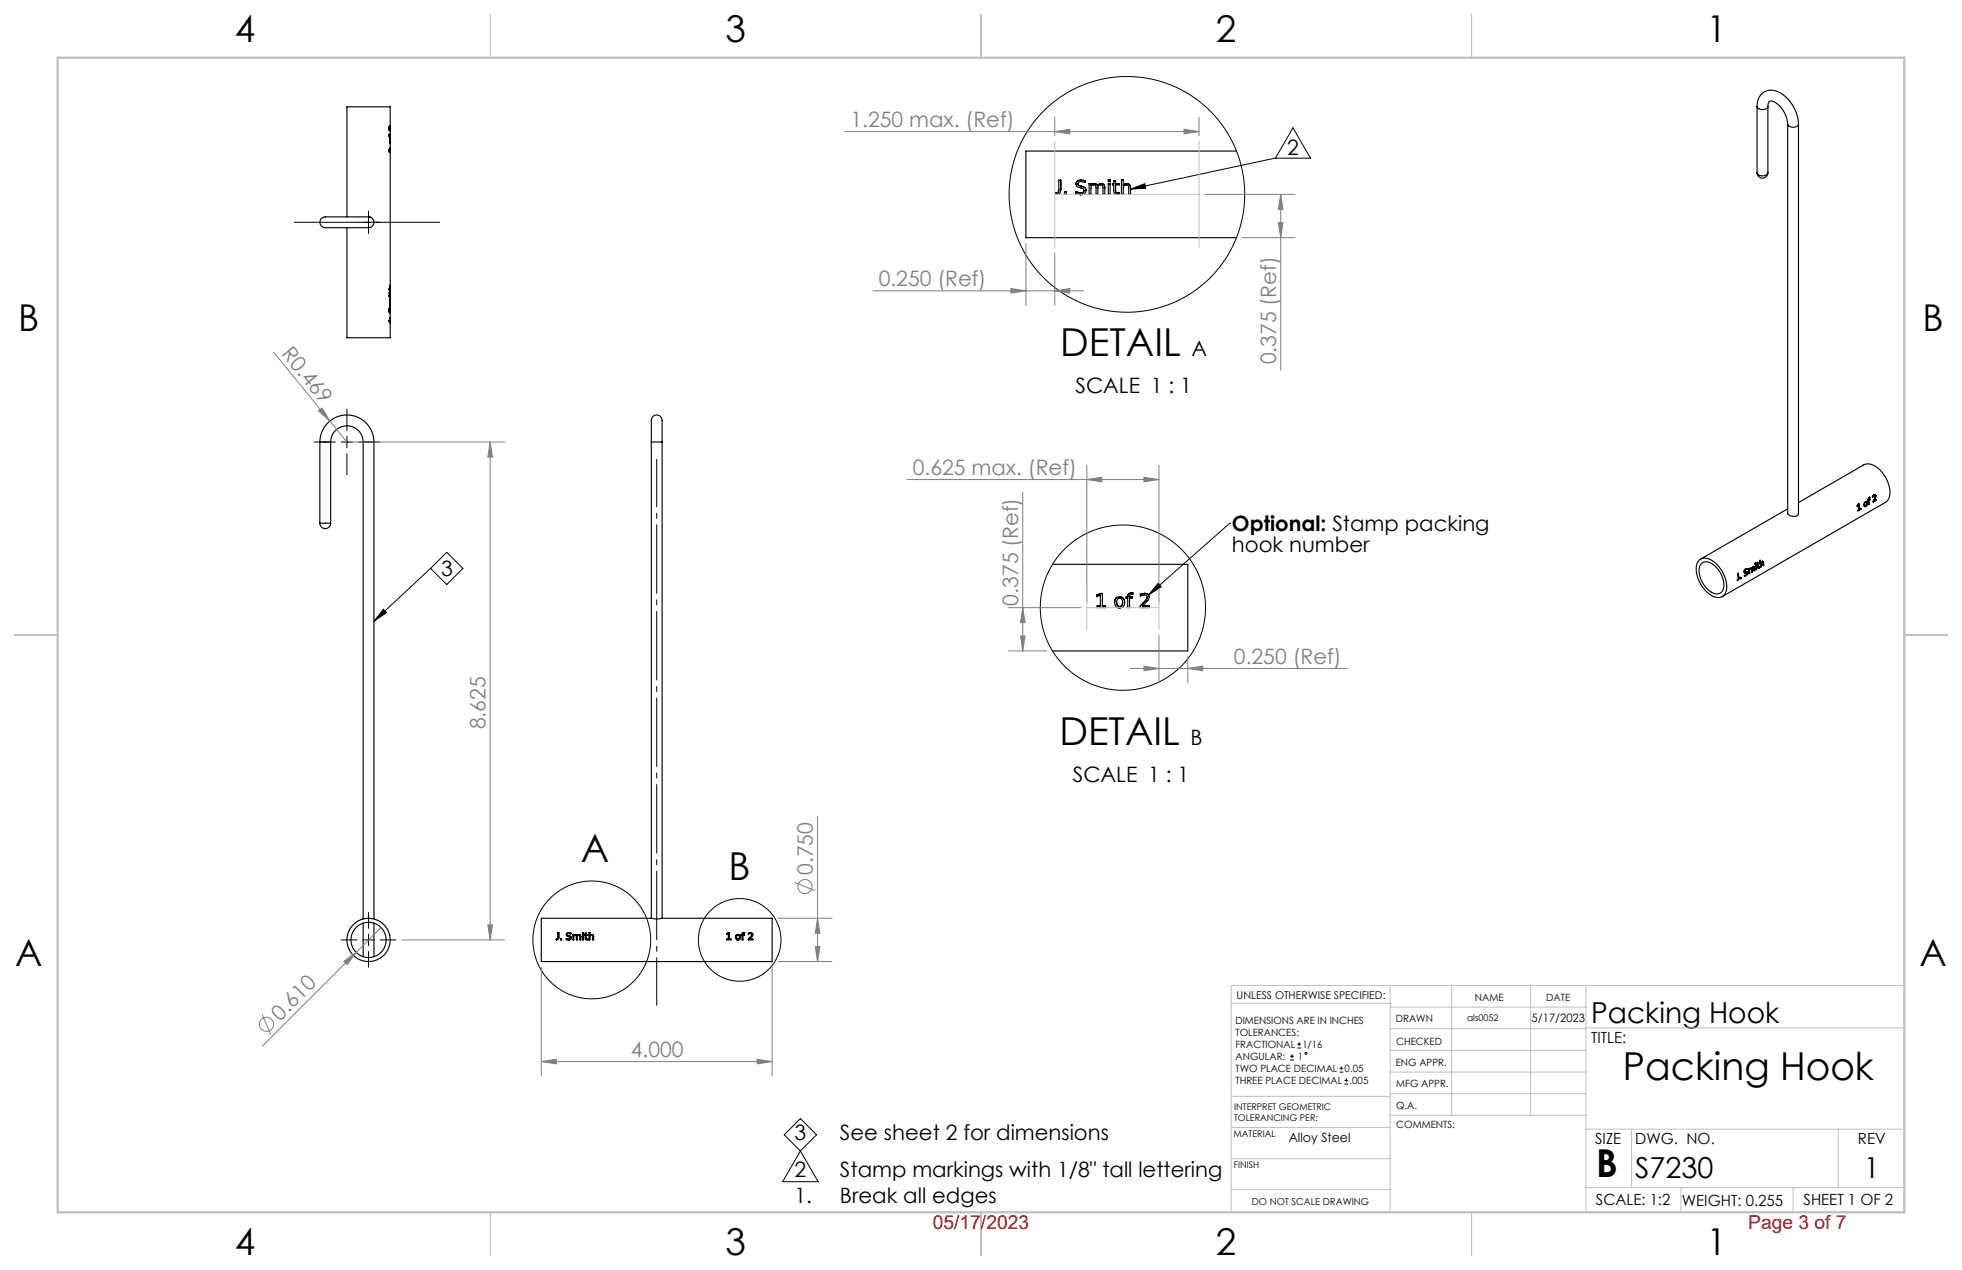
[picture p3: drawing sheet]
<svg xmlns="http://www.w3.org/2000/svg" width="432mm" height="279mm" viewBox="0 0 432 279" stroke-linecap="round" stroke-linejoin="round" font-family="sans-serif">
<g fill="none" stroke="#000" stroke-width=".25">
<path d="M85.6 29.7h.1M85.6 28.3h.1M85.6 33.1h.3M85.6 29.9h.3M85.6 29.7l.1 .2 .1-.3v.7l-.1-.2M85.6 29.7v-.2l.1 .6M85.7 28.3v.4l-.1-.4 .1-.6 .2 .8M85.7 27.8v.2M85.7 30.1h.2M85.7 28v.3M85.7 28l.2 .7M85.7 28h-.1"/>
<path d="M85.7 30.7h.1M85.7 31.3h.1M85.8 30.6v.1M85.8 31.3v.2M85.8 32.9v.2M85.8 30.5v1.1zM85.8 30.7v.6M85.8 30.7l.1 .3M85.9 32.9h-.3l.1 .6v-.4M85.9 28.7h.1M85.9 27.7h.1M85.9 33.5h.1"/>
<path d="M85.9 32.6h.1M85.9 31l-.1 .3M85.9 30.9v-7.4h-9.6v24.2M85.9 31.2v36.8M233 39.7h.5M237.9 39.6l.9 .1v.5l-1.1-.2-.3 .1-.2 .3M237.9 39.6a.91 .91 0 0 0-1.1 .9 .91 .91 0 0 0 1.2 .9l.4 .1 .2 .4M237.9 39.7a.93 .93 0 0 0-1.1 .8M237.9 39.6v.1M237.9 39.7l.9 .1M243.9 39.5h.4v.5h-.4zM243.9 39.6h.4"/>
<path d="M245.1 39.8h.4M246.8 39.6h.4M272.1 33.2h-46.3v19.1h46.3M386.7 23.4a3.2 3.2 0 0 1 1.5-3.2 3.2 3.2 0 0 1 3.6 .2 8.6 8.6 0 0 1 4 6.9M386.7 38a1.19 1.19 0 0 0 1.2 1.2 1.19 1.19 0 0 0 1.2-1.2M386.7 23.4a1.37 1.37 0 0 0 2.4 0M386.7 38a1.37 1.37 0 0 0 2.4 0M386.7 23.4v14.6M389.1 23.4a.89 .89 0 0 1 .8-1.2 5.7 5.7 0 0 1 3.5 5.1M389.1 23.4v14.6M393.4 27.3v85.7M395.8 27.3a1.38 1.38 0 0 1-2.4 0"/>
<path d="M395.8 27.3v85.7M76.3 50.1v24.2h9.6v-6M81.1 50.1h.1M81.1 47.7h-8.4a2.24 2.24 0 0 0-2.2 .7 1.26 1.26 0 0 0 .2 1.3 1.26 1.26 0 0 0 1.3 .4h9.1M81.1 47.7l.4 .1M81.1 47.7a1.19 1.19 0 0 1 1.2 1.2 1.19 1.19 0 0 1-1.2 1.2M232.5 42.4h.1M233 41.8l-.1 .5-.4 .1M233 41.8h.1M233.5 41.7v-2.1h-.5v2.3l-.1 .4-.4 .1M233.5 41.7l-.1 .6a.82 .82 0 0 1-1 .5v-.4h.1M234.3 42.2h.4v.6h-.4z"/>
<path d="M236.8 42.2l1 .3M236.8 42.2v.4l1 .2M236.8 42.2h.1M237.2 40.4l.1 .3 .5 .2M237.2 40.4l.1 .4 .5 .2M237.2 42.7l.6 .1M237.8 42.8h.1M237.8 42.5h.1M237.8 40.9v.1M237.8 40.9l.3 .1M238.1 41a.95 .95 0 0 1 .9 1.1 .95 .95 0 0 1-1.2 .7M238.1 41h.1"/>
<path d="M238.3 42.8h-.5M238.6 41.9l-.3 .5-.5 .1M238.6 41.9h.1M239.7 40.5h.4M240.8 40.4l.5 .1 .2 .4M240.8 40.4l-.4 .1-.3 .3M240.8 40.4l-.7 .4M240.8 40.4h.1M241.5 40.9h.1M242.4 40.4a.79 .79 0 0 1 .7 .9v1.5h-.4v-1.5a.58 .58 0 0 0-.6-.6 .58 .58 0 0 0-.5 .7v1.4h-.4v-1.5a.58 .58 0 0 0-.6-.6 .58 .58 0 0 0-.5 .7v1.4h-.4v-2.4h.4v.4M242.4 40.4l-.5 .1-.4 .4M242.4 40.4a.78 .78 0 0 1 .7 1"/>
<path d="M242.4 40.4h.1M243.9 40.4h.4v2.4h-.4zM243.9 40.5h.4M244.8 40.5h.3v-.8h.4v.8h.8M245.1 40.4h-.3v.3h.3l.1 1.8 .4 .2 .7 .1v-.4h-.4M245.5 40.4h.8v.3h-.8l.1 1.6 .3 .1M245.9 42.4h.1M248 40.4l.5 .1 .2 .3 .1 2h-.4v-1.5a.61 .61 0 0 0-.6-.6 .61 .61 0 0 0-.6 .7v1.4h-.4v-3.3h.4v1.3M248 40.4l-.5 .1-.3 .3M248 40.4l.6 .3 .2 .7M248 40.4h.1M248 40.4l-.8 .4"/>
<path d="M85.6 68.2h.1M85.6 63.6v.2h.3M85.6 63.6h.2M85.6 65l.1 .2zM85.6 70.5h.3v.4zM85.6 64.4h.3v-.2v.4h-.3zM85.6 68.6h.1M85.7 68.2v.4M85.7 68.6l-.1 .2M85.7 63h.2M85.7 64.4v-.4l.1 .4M85.7 66.6h.2"/>
<path d="M85.7 65.8h.2M85.7 66.4h.2M85.7 70.5l.1 .2M85.7 70.7h.1M85.8 67.9h.1M85.8 66.4l-.1 1h.2M85.8 64.5v.3l-.1-.2M85.8 63.6v.2M85.8 65v.2M85.8 66.4v.2M85.8 67.2v.2M85.8 63l.1 .6"/>
<path d="M85.8 66.6l.1 .6M85.8 65.8v.6M85.9 67.9l-.2 .9v-1v.4M85.9 67.9v.4M85.9 68.8h.1M85.9 69.8h.1M85.9 70.1h.1M85.9 71h.1M85.9 64h.1M85.9 68.3v.5M85.9 62.8l-.2 .2 .1 .6M85.9 65.6l-.2 .2 .1 .6"/>
<path d="M85.9 68.3v-.6l-.2 .9M85.9 65h-.2v.2h.2M70.4 97.2a6 6 0 0 1 5.9-5.9 6 6 0 0 1 6 5.9M70.4 97.2h2.4M70.4 97.2v17.9M72.8 97.2a3.6 3.6 0 0 1 3.5-3.5 3.6 3.6 0 0 1 3.6 3.5M72.8 97.2v17.9M79.9 97.2h2.4M79.9 97.2v105M82.3 97.2v105M143.3 97.2v-3.6a2.24 2.24 0 0 1 .7-2.2 1.26 1.26 0 0 1 1.3 .2 1.26 1.26 0 0 1 .4 1.3v4.3M143.3 97.2v104.8h-24.2v9.5h50.8v-9.5h-24.2"/>
<path d="M143.3 97.2h2.4M145.7 97.2v104.8M70.4 115.1a1.19 1.19 0 0 0 1.2 1.2 1.19 1.19 0 0 0 1.2-1.2M70.4 115.1h2.4M393.4 111.9l-19.1 11.1M395.8 112.9a1.33 1.33 0 0 1-2.3 .2l-.1-.2M395.8 110.6l14.4-8.3a2.73 2.73 0 0 1 3.1 .7 6.9 6.9 0 0 1 2.5 6.4l-.4 .8-.4 .3-36 20.7M409 111.1l-.2 .3-.1-.2 .4-.4 .2 1.2M409 111.1l.1 1-.2 .3 .6-.4M409 111.1l-.3 .3M409.1 110.8l.2 1.2M409.3 112l.2-.1v.1"/>
<path d="M409.5 111.9v.1M409.5 112l-.7 .4M409.5 112h.1M410.3 111l.2 .3M410.3 111h.1M410.5 110.5h.2M410.5 110.5l-.2 .5M410.5 110.5h.1M410.6 110.5a.39 .39 0 0 1 .2 .4 .39 .39 0 0 1-.3 .4l-.1-.3M410.6 110.5l-.2 .5M410.6 111.4h-.3M410.6 111.4h.1"/>
<path d="M410.7 110.3l.2 .3M410.9 110.6v.5l-.3 .3M410.9 110.6l.1 .1M411 110.7l-.1 .4-.3 .3M411 110.7l-.1-.3a.59 .59 0 0 0-.7 .4 .59 .59 0 0 0 .3 .7l.1-.1M411.2 110.1l-.1 .1M411.2 110.1l.1 .9 .1-.1M411.2 109.8l.1 .1M411.2 109.8h.1M411.3 110l.1 .9M411.3 110v.1M411.3 109.8v.1"/>
<path d="M411.3 109.6l-.1 .2M411.3 109.6h.1M411.3 110.1l.1 .8M411.4 110.9l-.1 .1M411.4 110.9h.1M411.4 109.6l-.1 .2M411.4 109.4l.1 .1M411.5 109.5l-.2 .1M411.5 109.5h.1M411.5 109.8v.1M411.5 109.9l-.2 .1M411.5 109.9h.1"/>
<path d="M411.5 109.5v-.1a.47 .47 0 0 0-.3 .6l-.1 .2 .1-.1M411.5 109.5l-.1 .1M411.6 109.9l-.3 .2M411.6 109.9l-.1-.1-.2 .1M412.4 109h.1M412.4 109l-.3 .3M412.4 109h.2l.1 .4-.5 1.1 .8-.4M412.4 109l-.3 .4v-.2l.4-.4 .4 .3M412.6 109h-.2M412.6 108.8l.2 .2M412.7 109.5l-.3 .7M412.7 109.5h.1"/>
<path d="M412.8 109l-.1 .5M412.8 109l.1 .1M412.8 109.5l-.4 .7M412.9 109.1l-.1 .4M412.9 109.9v.1M412.9 110l-.6 .4M412.9 110l.1 .1M413 110.1v-.2l-.6 .3M231.6 124.2h29.8v19h-29.8M242.2 130.6h.4v2.7M242.2 130.6l-.8 .3v.4l.8-.4v2.4h-.7v.4h1.8v-.4h-.7M242.2 130.6h.1"/>
<path d="M242.2 130.6l-.8 .4M242.2 130.6h.4M242.6 133.3h.1M245.3 132.5l.1 .7a.98 .98 0 0 0 1 .6M245.7 132.5l.1 .3a.64 .64 0 0 0 .6 .6M245.7 132.5a.7 .7 0 0 1 .7-.9 .7 .7 0 0 1 .7 .9M245.9 133.7l.5 .1M246.4 131.3a1.07 1.07 0 0 1 1.1 1.2M246.4 131.3l-.8 .3-.3 .9M246.4 131.3a1.06 1.06 0 0 1 1.1 1.2M246.4 133.8h.1M246.4 131.3l-.8 .4-.3 .8"/>
<path d="M246.4 133.4h.1M246.4 131.3h.1M246.8 133.7l-.4 .1M247.1 132.5l-.1 .3a.64 .64 0 0 1-.6 .6M247.5 132.5l-.3 .9-.8 .4M248.2 131.3h-.4v.3h.4v2.1h.4v-2.1h.6v-.3h-.6M249 130.4h.3v.3l-.6 .1-.1 .6h.6M249 130.4l-.6 .2-.2 .8h-.4M249 130.5l-.6 .2-.2 .5M249 130.5h.3M249 130.4v.1M251.5 133.3h1.4v.4h-2v-.4"/>
<path d="M251.5 133.3h.1M251.9 130.5l-.9 .2v.4l1.1-.2 .4 .5M251.9 130.5a.93 .93 0 0 1 1 .5 .93 .93 0 0 1-.3 1.1l-1.1 1.2M251.9 130.6l.7 .2 .3 .6M251.9 130.5v.1M251.9 130.6l-.9 .2M252.1 132.1h.1M252.1 132.1l-1.2 1.2M252.5 131.4l-.4 .7M374 123.2a2.58 2.58 0 0 1 3.4 .5 6.9 6.9 0 0 1 2.5 6.5 1.96 1.96 0 0 1-3.2 .8 6.8 6.8 0 0 1-3.2-7.1zM374.4 124.1a2.02 2.02 0 0 1 2.9 .3 5.1 5.1 0 0 1 1.8 5.6 1.85 1.85 0 0 1-2.9 0 5.4 5.4 0 0 1-2-5.6zM382.5 126.1l.2 .9"/>
<path d="M382.7 127l-.3 .7M382.7 127h.1M382.7 127l-.1-.9-.2 .1 .2 1-.2 .5M382.7 127v.4l-.3 .3M383 127.1l.2-.1-.2 .3zM383.1 127v.2M383.1 127.2l-.1 .1M383.1 127.2h.1M383.9 125.7l.2 .1M383.9 125.7h.1M384 125.7v.1a.42 .42 0 0 1 .7 .2M384.1 125.3l-.2 .4"/>
<path d="M384.1 125.3h.1M384.1 126h-.2M384.1 126h.1M384.2 125.3l-.2 .4M384.2 126.6h.1M384.2 126.6l-.3 .1M384.2 126h.2M384.2 126h.1M384.2 126h-.1M384.3 126h.1a.27 .27 0 0 1 .2 .3 .27 .27 0 0 1-.3 .2l-.4 .1v.2l.4-.2M384.3 126h-.1M384.4 125.1v.2"/>
<path d="M384.4 125.3h-.3M384.4 125.3h.1M384.5 125.8l.1 .2M384.5 125.3v-.2l-.4 .1a.42 .42 0 0 0-.3 .4 .42 .42 0 0 0 .4 .4M384.5 125.3h-.3M384.6 126l-.1 .4-.3 .2M384.6 126h.1M384.7 126l-.1 .4-.3 .2M384.9 125.1l.1 .2M385 125.6v.5M385 125.6h.1M385 125.3v-.2l-.2 .1 .1 1 .2-.1"/>
<path d="M385 126.1l-.1 .1M385 126.1h.1M385.1 125.6v.5M385.2 125.1h.2M385.2 125.1l-.2 .5M385.2 125.1h.1M385.2 125.1l-.1 .5M385.2 125.1l.2 .1 .1 .7 .1-.1M385.4 124.9l.1 .1M385.5 125.2l.1 .6M385.5 125.2l.1 .1M385.5 125h-.3l-.2 .3"/>
<path d="M385.5 125v.2M385.6 125.8h-.1M385.6 125.8h.1M385.6 125.3v.5M385.7 124.8h.2M385.7 124.8l-.1 .1M385.7 124.8h.1M385.8 124.8l-.2 .5M385.8 124.8l.2 .1v.7l.2-.1M385.9 124.6l.2 .3M386.1 124.9v.6M386.1 124.9h.1"/>
<path d="M386.1 125.5h-.1M386.1 125.5h.1M386.1 124.9l-.2-.3-.4 .4M386.1 124.9l.1 .6M386.2 123.9l.2-.1v.3h-.1zM386.3 123.8l.1 .3M386.3 124.3h.2l.1 1-.2 .1zM386.4 124.1h-.2M386.4 124.1h.1M386.4 124.2l.1 1M386.5 125.2l-.1 .1M386.5 125.2l.1 .1"/>
<path d="M386.8 123.7l.1 .3M386.8 124.2l.1 .8h.2M386.8 124.2h-.1M386.9 124.1v.6M386.9 124.1h.1M386.9 124l-.1-.3-.1 .1v.5l.1-.1M386.9 124.1l.1 .6M386.9 124.7l.1 .2M386.9 124.7h.1M387 124.7v.2l.3-.2v.2M387 124.9h.1M387.1 124.9l-.2 .1"/>
<path d="M387.1 124.9v.1M387.1 123.9v.1M387.1 124l-.2 .1M387.1 124h.1M387.2 124l-.3 .1M387.2 124v-.1l-.3 .1M387.2 124.8h.1M387.2 124.8l-.1 .1M387.2 124.8l.1 .1M387.3 124.9l-.2 .1M387.3 123.2l.2 .6M387.5 124.1v.6"/>
<path d="M387.5 124.1h.1M387.5 123.8l-.1-.5h-.1l.2 1.5 .1-.1M387.5 124.7h.1M387.6 124.1v.6M387.7 123.6h.2M387.7 123.6l-.2 .5M387.7 123.6l.1 .1M387.8 123.7l-.2 .4M387.8 123.7h.2v.7h.2M387.9 123.4l.2 .3M388.1 123.7v.6M388.1 123.7v.1"/>
<path d="M388.1 124.3l-.1 .1M388.1 124.3l.1 .1M388.1 123.8l-.2-.3-.4 .3M388.1 123.8l.1 .6M79.9 203.1v7.4M82.3 203.1v7.4M85.8 205.7v.1M122.5 206.6h.1M122.7 206.3l-.2 .3M122.7 206.3h.1M123 206.2v-1h-.3v1.2l-.2 .2M123 206.2l-.2 .5-.4 .1 .1-.2"/>
<path d="M123.4 206.5h.2v.3h-.2zM123.4 206.5h.2M124.6 206.5l.5 .1M124.6 206.5v.2l.5 .1M124.6 206.5h.1M124.9 205.6l.3 .3M124.9 206.8h.2M125.1 206.8h.1M125.1 206.6h.1M125.2 205.9h.1M125.2 205.2l.4 .1v.2l-.5-.1-.2 .2M125.2 205.2a.48 .48 0 0 0-.5 .5 .48 .48 0 0 0 .6 .4l.2 .3"/>
<path d="M125.2 205.2l-.4 .1-.2 .4M125.2 205.2h.1M125.3 205.9a.47 .47 0 0 1 .4 .5 .47 .47 0 0 1-.6 .4M125.3 205.9l.3 .1 .1 .4M125.3 205.9h.1M125.4 206.8h-.3M125.5 206.4l-.4 .2M125.5 206.4h.1M126.7 205.6l.3 .2M126.7 205.6l-.4 .2M126.7 205.6h.1M127 205.8v.1"/>
<path d="M127.4 205.6l.4 .3v.9h-.2v-.7a.29 .29 0 0 0-.3-.4 .29 .29 0 0 0-.3 .4v.7h-.2v-.7a.29 .29 0 0 0-.3-.4 .29 .29 0 0 0-.2 .4v.7h-.2v-1.2h.2v.2M127.4 205.6l-.4 .2M127.4 205.6l.3 .2 .1 .3M127.4 205.6h.1M128.2 205.6h.2v1.2h-.2zM128.2 205.2h.2v.2h-.2zM128.8 205.3h.2v.3h.4v.1h-.4v.8l.4 .1a.33 .33 0 0 1-.4 .2 .33 .33 0 0 1-.2-.4v-.7h-.1zM129.2 206.6h.1M129.8 205.8h.1M130.2 205.6l.4 .2v1h-.2v-.7a.31 .31 0 0 0-.3-.4 .31 .31 0 0 0-.3 .4v.7h-.2v-1.6h.2v.6M130.2 205.6l-.4 .2M130.2 205.6l.4 .1v.4"/>
<path d="M130.2 205.6h.1M145.7 202l-1.3 .2-1-.2M160.3 205.2h.2v1.4M160.3 205.2l-.4 .2v.2l.4-.2v1.2h-.3v.2h.9v-.2h-.4M160.3 205.2h.1M160.5 206.6h.1M161.9 206.2l.1 .4 .4 .2M161.9 206.2h.1M162.1 206.2l.1 .3 .2 .2M162.1 206.2a.35 .35 0 0 1 .3-.5 .35 .35 0 0 1 .4 .5M162.1 206.2h.1M162.2 206.8h.2"/>
<path d="M162.4 205.6l.4 .2 .2 .4M162.4 205.6l-.4 .2-.1 .4M162.4 206.8h.1M162.4 206.7h.1M162.4 205.6h.1M162.6 206.8h-.2M162.8 206.2l-.1 .3-.3 .2M162.8 206.2h.1M163 206.2l-.2 .4-.4 .2M163 206.2h.1M163.4 205.2h.5v.1l-.4 .1v.2h.3v.1h-.3v1.1h-.2v-1.1h-.2zM163.7 205.2l-.3 .1-.1 .2"/>
<path d="M163.7 205.2h.1M165 206.6h.1M165.1 205.2l-.4 .1v.2l.6-.1 .2 .2M165.1 205.2a.46 .46 0 0 1 .6 .3 .46 .46 0 0 1-.2 .5l-.5 .6M165.1 205.2l.4 .1 .2 .4M165.1 205.2h.1M165.1 205.2l-.4 .1M165.3 206h.1M165.3 206l-.6 .8h1v-.2h-.7M165.5 205.6l-.2 .4M165.5 205.6v.1"/>
<circle cx="81.1" cy="206.8" r="4.8"/>
<circle cx="81.1" cy="206.8" r="3.9"/>
</g>
<g fill="none" stroke="#000" stroke-width=".22">
<path d="M280.7 34.8l-31.9 6.8M284.6 28.1l3.8 6.7h-7.7zM78.7 48.9h4.9M81.1 46.4v5M248.8 41.6l3.1-1.2 .3 1zM69.1 97.2h4.7M75.1 97.2h2.5M76.3 90v4.7M76.3 96v2.5M76.3 99.8v4.7M78.9 97.2h4.7M270.6 115.1h.1"/>
<path d="M270.6 115.1l-17.8 15.8M84.4 134.1l.7 .7-2.8 1.9zM94.8 125.1l3.5-3.6 3.6 3.6-3.6 3.5zM94.8 125l-12.5 11.7M254.9 128.3l.7 .8-2.8 1.8zM75.1 206.8h3.5M79.8 206.8h2.6M81.1 200.7v3.5M81.1 205.5v2.6M81.1 209.3v3.5M83.7 206.8h3.4M283.9 233.2h.8"/>
<path d="M283.9 232.4h.8M284.3 232v.8M285.5 230.6h.8M285.5 229.7h.8M285.9 229.3v.8M294.8 235.9h.8M294.8 235h.8M295.2 234.6v.8M295.9 238.5h.8M295.9 237.7h.8M296.3 237.3v.8M172.6 249.7l3.6-3.6 3.5 3.6-3.5 3.5z"/>
<path d="M176.2 253.2l3.9 6.8h-7.9z"/>
<circle cx="248" cy="42.8" r="25.9"/>
<circle cx="247.1" cy="133.7" r="18.2"/>
<circle cx="130.2" cy="206.8" r="13"/>
<circle cx="162.8" cy="206.8" r="9.1"/>
<circle cx="287.4" cy="231.7" r=".21"/>
</g>
<g fill="none" stroke="#808080" stroke-width=".22">
<path d="M185.9 28.9h78M232.1 28.9l3.3-.5v1.1zM232.1 25.8v4M260.6 28.4l3.3 .5-3.3 .6zM263.9 25.8v4M225.8 53.6v13.6M232.1 55.7v11.5M265.2 42.8h19.8M273.4 52.3h11.6M281.4 49h1l-.5 3.3zM281.9 42.8l.5 3.3h-1zM281.9 42.8v38.6"/>
<path d="M60.2 77.5l16.1 19.7M192.1 64h46.4M222.5 63.5l3.3 .5-3.3 .5zM232.1 64l3.3-.5v1zM70.1 90.4l.8-.6 1.7 2.8zM77.6 97.2h33.5M107.9 97.2v109.6M107.9 97.2l.5 3.3h-1zM199.6 105.5h55.5M225.1 108.2v35M239.2 105.5l3.3-.5v1zM239.2 102.3v30.1"/>
<path d="M251.8 105l3.3 .5-3.3 .5zM255.1 102.3v30.1M221.9 133.7h16M224.6 139.9h1l-.5 3.3zM225.1 133.7l.5 3.3h-1zM255.1 139.8v10.4M221.9 143.2h8.5M248.7 147.1h47.9M251.8 146.6l3.3 .5-3.3 .5zM261.4 147.1l3.3-.5v1zM261.4 144.5v5.7M179.9 179.5v32"/>
<path d="M174.9 194.2l4.5 1.7M75.7 211.5l2.7-2-2 2.7zM83.9 204l-26.1 26.1M88.4 206.8h22.7M107.4 203.5h1l-.5 3.3zM119.1 212.8v23.9M169.9 212.8v23.9M171.2 211.5h11.9M171.2 202h11.9M179.4 208.2h1l-.5 3.3zM179.9 202l.5 3.3h-1zM57.7 223.2l1.9 4.4"/>
<path d="M119.1 233.5l3.3-.5v1.1zM119.1 233.5h50.8M166.6 233l3.3 .5-3.3 .6z"/>
<circle cx="177.2" cy="195" r="1.56"/>
<circle cx="58.6" cy="225.4" r="1.56"/>
</g>
<path d="M64.7 48.9h32.1" fill="none" stroke="#000" stroke-width=".22" stroke-dasharray="15.2 1.3 1.3 1.3" stroke-dashoffset="1.1" stroke-linecap="butt"/>
<path d="M144.5 221.2v-120.2" fill="none" stroke="#000" stroke-width=".22" stroke-dasharray="15.2 1.3 1.3 1.3" stroke-dashoffset="4.6" stroke-linecap="butt"/>
<g fill="none" stroke="#c0c0c0" stroke-width=".22">
<path d="M232.1 31.1v23.3M263.9 31.1v23.3M232.1 42.8h31.8M239.2 133.7h15.9M239.2 128.8v9.7M255.1 128.8v9.7M305.9 216.8v49.9M319.5 216.8v28.6M336.9 216.8v28.6M349 216.8v49.9M419.1 216.8h-148.1v49.9M271 220.7h34.9"/>
<path d="M305.9 231.1h43.1M305.9 226.3h43.1M305.9 221.6h43.1M305.9 235.9h43.1M349 226.1h70.1M271 254.9h34.9M271 248.1h35.1M271 241.2h35.1M305.9 240.6h43.1M306.1 245.4h42.9M349 248.4h70.1M359.1 248.4v12.9"/>
<path d="M404.6 248.4v12.9M271 261.7h34.9M349 261.3h70.1M369.9 261.3v5.4M394.6 261.3v5.4"/>
</g>
<path d="M107.9 3.2v9.5M215.9 3.2v9.5M323.8 3.2v9.5M3.2 139.7h9.5M419.1 139.7h9.5M107.9 266.7v9.5M215.9 266.7v9.5M323.8 266.7v9.5" fill="none" stroke="#c0c0c0" stroke-width=".25"/>
<path d="M12.7 12.7h406.4v254h-406.4z" fill="none" stroke="#c0c0c0" stroke-width=".5"/>
<path d="M84.4 134.1l.7 .7-2.8 1.9zM248.8 41.6l3.1-1.2 .3 1zM254.9 128.3l.7 .8-2.8 1.8z" fill="#000"/>
<g fill="#808080">
<path d="M70.1 90.4l.8-.6 1.7 2.8z"/>
<path d="M75.7 211.5l2.7-2-2 2.7z"/>
<path d="M119.1 233.5l3.3-.5v1.1zM166.6 233l3.3 .5-3.3 .6z"/>
<path d="M107.4 203.5h1l-.5 3.3zM107.9 97.2l.5 3.3h-1zM179.4 208.2h1l-.5 3.3zM179.9 202l.5 3.3h-1z"/>
<path d="M232.1 64l3.3-.5v1zM222.5 63.5l3.3 .5-3.3 .5z"/>
<path d="M232.1 28.9l3.3-.5v1.1zM260.6 28.4l3.3 .5-3.3 .6zM251.8 146.6l3.3 .5-3.3 .5zM261.4 147.1l3.3-.5v1zM239.2 105.5l3.3-.5v1zM251.8 105l3.3 .5-3.3 .5z"/>
<path d="M281.9 42.8l.5 3.3h-1zM281.4 49h1l-.5 3.3zM225.1 133.7l.5 3.3h-1zM224.6 139.9h1l-.5 3.3z"/>
</g>
<g font-size="8.5">
<text x="233.3" y="78.3">DETAIL</text>
<text x="233.2" y="163.8">DETAIL</text>
<text x="127.8" y="189.5">A</text>
<text x="160.4" y="193.6">B</text>
<text x="357.2" y="237.7">Packing Hook</text>
<text x="351.3" y="259">B</text>
</g>
<g font-size="8.1">
<text x="51.7" y="9.3">4</text>
<text x="159.7" y="9.3">3</text>
<text x="267.6" y="9.3">2</text>
<text x="375.6" y="9.3">1</text>
<text x="4" y="72.8">B</text>
<text x="423.1" y="72.8">B</text>
<text x="3.3" y="212.5">A</text>
<text x="422.4" y="212.5">A</text>
<text x="51.7" y="276">4</text>
<text x="159.7" y="276">3</text>
<text x="267.6" y="276">2</text>
<text x="375.6" y="276">1</text>
</g>
<g font-size="6.3">
<text x="350.2" y="225">Packing Hook</text>
<text x="359.9" y="259.1">S7230</text>
<text x="410.2" y="259.1">1</text>
</g>
<g font-size="4.7" fill="#808080">
<text x="187.2" y="27.9">1.250 max. (Ref)</text>
<text x="193.4" y="63">0.250 (Ref)</text>
<text x="61.8" y="77.9" transform="rotate(51 61.8 77.9)">R0.469</text>
<text x="280.8" y="80.1" transform="rotate(-90 280.8 80.1)">0.375 (Ref)</text>
<text x="200.9" y="104.5">0.625 max. (Ref)</text>
<text x="224.1" y="133.2" transform="rotate(-90 224.1 133.2)">0.375 (Ref)</text>
<text x="271.6" y="146">0.250 (Ref)</text>
<text x="106.9" y="160.5" transform="rotate(-90 106.9 160.5)">8.625</text>
<text x="178.9" y="192.5" transform="rotate(-90 178.9 192.5)">0.750</text>
<text x="61.7" y="224.7" transform="rotate(-45 61.7 224.7)">0.610</text>
<text x="138.8" y="232.5">4.000</text>
</g>
<g font-size="4.7">
<text x="283.3" y="34.2">2</text>
<text x="262.2" y="78.3">A</text>
<text x="236.7" y="86.5">SCALE 1 : 1</text>
<text x="271.1" y="116.9">Optional: Stamp packing</text>
<text x="271.1" y="121.4">hook number</text>
<text x="97.1" y="126.7">3</text>
<text x="262" y="163.8">B</text>
<text x="236.1" y="172">SCALE 1 : 1</text>
<text x="174.9" y="250.9">3</text>
<text x="184.9" y="250.9">See sheet 2 for dimensions</text>
<text x="174.9" y="259">2</text>
<text x="184.9" y="259">Stamp markings with 1/8&quot; tall lettering</text>
<text x="174.9" y="264.6">1.</text>
<text x="184.9" y="264.6">Break all edges</text>
</g>
<g font-size="4.2" fill="#f00">
<text x="205.3" y="270.5">05/17/2023</text>
<text x="384.7" y="270.5">Page 3 of 7</text>
</g>
<g font-size="3.4">
<text x="350.2" y="229.5">TITLE:</text>
<text x="351.1" y="251.6">SIZE</text>
<text x="359.9" y="251.6">DWG. NO.</text>
<text x="408.9" y="251.7">REV</text>
<text x="351.2" y="265.2">SCALE: 1:2</text>
<text x="370.1" y="265.3">WEIGHT: 0.255</text>
<text x="396.9" y="265.2">SHEET 1 OF 2</text>
</g>
<text font-size="2.8" x="283.6" y="251.3">Alloy Steel</text>
<text font-size="2.5" x="337.1" y="224.9">5/17/2023</text>
<text font-size="2.4" x="272.2" y="219.7">UNLESS OTHERWISE SPECIFIED:</text>
<g font-size="2.2">
<text x="324.6" y="220.2">NAME</text>
<text x="340.3" y="220.2">DATE</text>
<text x="271.9" y="225.3">DIMENSIONS ARE IN INCHES</text>
<text x="271.9" y="227.9">TOLERANCES:</text>
<text x="307.2" y="224.9">DRAWN</text>
<text x="271.9" y="230.6">FRACTIONAL</text>
<text x="271.9" y="233.2">ANGULAR:</text>
<text x="285.6" y="233.2">1</text>
<text x="286.6" y="230.6">1/16</text>
<text x="307.3" y="229.8">CHECKED</text>
<text x="271.9" y="235.9">TWO PLACE DECIMAL</text>
<text x="271.9" y="238.5">THREE PLACE DECIMAL</text>
<text x="295.9" y="235.9">0.05</text>
<text x="297" y="238.5">.005</text>
<text x="307.2" y="234.5">ENG APPR.</text>
<text x="307.3" y="239.2">MFG APPR.</text>
<text x="307.3" y="243.9">Q.A.</text>
<text x="307.3" y="248.1">COMMENTS:</text>
</g>
<text font-size="2.1" x="275.5" y="265.1">DO NOT SCALE DRAWING</text>
<g font-size="2">
<text x="322.9" y="224.7">als0052</text>
<text x="271.6" y="244.1">INTERPRET GEOMETRIC</text>
<text x="271.5" y="250.2">MATERIAL</text>
<text x="271.6" y="246.6">TOLERANCING PER:</text>
<text x="271.5" y="257">FINISH</text>
</g>
</svg>
